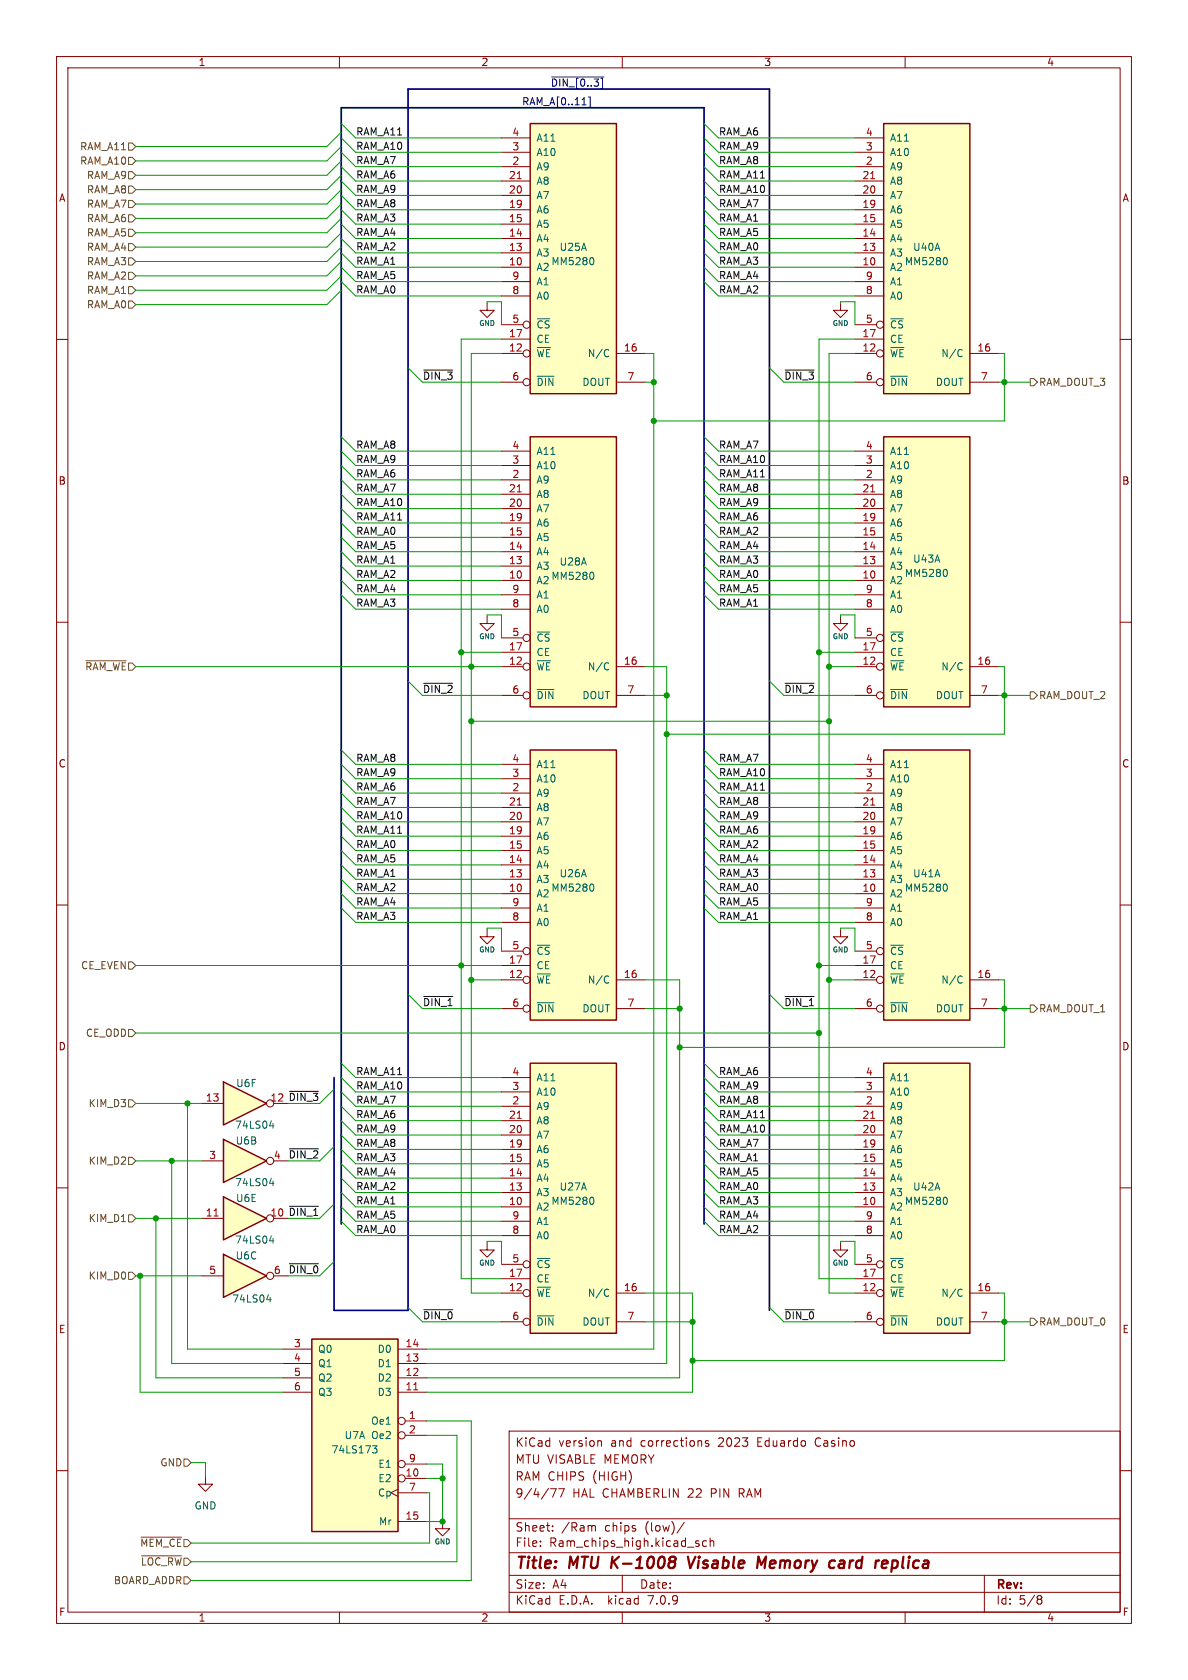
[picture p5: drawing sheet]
<svg xmlns="http://www.w3.org/2000/svg" width="210mm" height="297mm" viewBox="0 0 210 297" stroke-linecap="round" stroke-linejoin="round" font-family="sans-serif">
<g fill="none" stroke="#840000" stroke-width=".18">
<path d="M10 10h190v277h-190zM12 12h186v273h-186zM60 10v2M110 10v2M160 10v2M88.6 39.6h5.1M88.6 37.1h5.1M88.6 29.5h5.1M88.6 34.5h5.1M88.6 32h5.1M88.6 26.9h5.1M88.6 24.4h5.1"/>
<path d="M151.1 39.6h5.1M151.1 37.1h5.1M151.1 29.5h5.1M151.1 34.5h5.1M151.1 32h5.1M151.1 26.9h5.1M151.1 24.4h5.1M10 60h2M86.1 53.6v1.3h1.3l-1.3 1.2-1.3-1.2h1.3M88.6 47.2h5.1M88.6 44.7h5.1M88.6 42.2h5.1"/>
<path d="M88.6 59.9h5.1M88.6 57.4h3.9M88.6 52.3h5.1M88.6 49.8h5.1M148.6 53.6v1.3h1.3l-1.3 1.2-1.3-1.2h1.3M151.1 47.2h5.1M151.1 44.7h5.1M151.1 42.2h5.1M151.1 59.9h5.1M151.1 57.4h3.8M151.1 52.3h5.1M151.1 49.8h5.1"/>
<path d="M198 60h2M88.6 79.8h5.1M88.6 62.5h3.9M88.6 67.6h3.9M109 62.5h5M109 67.6h5M151.1 79.8h5.1M151.1 62.5h3.8M151.1 67.6h3.8M171.4 62.5h5.1M171.4 67.6h5.1M88.6 97.5h5.1"/>
<path d="M88.6 95h5.1M88.6 92.5h5.1M88.6 84.8h5.1M88.6 89.9h5.1M88.6 87.4h5.1M88.6 82.3h5.1M151.1 97.5h5.1M151.1 95h5.1M151.1 92.5h5.1M151.1 84.8h5.1M151.1 89.9h5.1M151.1 87.4h5.1"/>
<path d="M151.1 82.3h5.1M10 110h2M86.1 109v1.2h1.3l-1.3 1.3-1.3-1.3h1.3M88.6 102.6h5.1M88.6 117.9h3.9M88.6 100.1h5.1M88.6 115.3h5.1M88.6 112.8h3.9M88.6 107.7h5.1M88.6 105.2h5.1M109 117.9h5M151.1 102.6h5.1"/>
<path d="M151.1 117.9h3.8M151.1 100.1h5.1M151.1 115.3h5.1M151.1 112.8h3.8M151.1 107.7h5.1M151.1 105.2h5.1M171.4 117.9h5.1M198 110h2M88.6 122.9h3.9M88.6 137.7h5.1M88.6 135.1h5.1M109 122.9h5"/>
<path d="M151.1 122.9h3.8M151.1 137.7h5.1M151.1 135.1h5.1M171.4 122.9h5.1M10 160h2M88.6 158h5.1M88.6 155.4h5.1M88.6 152.9h5.1M88.6 150.4h5.1M88.6 147.8h5.1M88.6 140.2h5.1M88.6 145.3h5.1"/>
<path d="M88.6 142.7h5.1M151.1 158h5.1M151.1 155.4h5.1M151.1 152.9h5.1M151.1 150.4h5.1M151.1 147.8h5.1M151.1 140.2h5.1M151.1 145.3h5.1M151.1 142.7h5.1M198 160h2M86.1 164.3v1.3h1.3l-1.3 1.3-1.3-1.3h1.3M88.6 173.2h3.9"/>
<path d="M88.6 170.7h5.1M88.6 168.1h3.9M88.6 178.3h3.9M88.6 163.1h5.1M88.6 160.5h5.1M109 173.2h5M109 178.3h5M148.6 164.3v1.3h1.3l-1.3 1.3-1.3-1.3h1.3M151.1 173.2h3.8M151.1 170.7h5.1M151.1 168.1h3.8M151.1 178.3h3.8"/>
<path d="M151.1 163.1h5.1M151.1 160.5h5.1M171.4 173.2h5.1M171.4 178.3h5.1M88.6 195.6h5.1M88.6 198.1h5.1M88.6 193h5.1M88.6 190.5h5.1M151.1 195.6h5.1M151.1 198.1h5.1M151.1 193h5.1M151.1 190.5h5.1"/>
<path d="M10 210h2M86.1 219.7v1.3h1.3l-1.3 1.2-1.3-1.2h1.3M88.6 213.4h5.1M88.6 210.8h5.1M88.6 208.3h5.1M88.6 205.7h5.1M88.6 203.2h5.1M88.6 200.7h5.1M88.6 218.4h5.1M88.6 215.9h5.1M148.6 219.7v1.3h1.3l-1.3 1.2-1.3-1.2h1.3M151.1 213.4h5.1"/>
<path d="M151.1 210.8h5.1M151.1 208.3h5.1M151.1 205.7h5.1M151.1 203.2h5.1M151.1 200.7h5.1M151.1 218.4h5.1M151.1 215.9h5.1M198 210h2M50 238.5h5.1M70.4 238.5h5M88.6 228.6h3.9M88.6 226.1h5.1"/>
<path d="M88.6 223.5h3.9M88.6 233.7h3.9M109 228.6h5M109 233.7h5M151.1 228.6h3.8M151.1 226.1h5.1M151.1 223.5h3.8M151.1 233.7h3.8M171.4 228.6h5.1M171.4 233.7h5.1M10 260h2M50 246.1h5.1"/>
<path d="M50 243.6h5.1M50 241h5.1M70.4 246.1h5M70.4 243.6h5M70.4 241h5M71.6 251.2h3.8M71.6 253.7h3.8M71.6 258.8h3.8M90 253h108v32h-108zM105.9 254.7l.4 .1v.1v.8M125.2 254.8l-.3-.1-.2 .2 .1 .2 .4 .2v.3h-.5M198 260h2"/>
<path d="M36.3 261.1v1.3h-1.2l1.2 1.3 1.3-1.3h-1.3M70.4 263.3l-1.3 .6 1.3 .6M70.4 269h5M70.4 263.9h5M71.6 261.4h3.8M78.2 269v1.3h1.3l-1.3 1.2-1.2-1.2h1.2M90 278.5h108M90 274.5h108M90 268.5h108M95.5 273.2v.2M95.5 272.5v.1M97.3 263.2h1l-.6 1.5"/>
<path d="M97.7 270.5v.2M97.7 269.8v.1M98.8 263.2h1l-.7 1.5M104.8 269.7l.4 .1v.1v.8M110 278.5v3M121 269.1l-1.3 1.9M123 272.8l.4 .1 .2 .2-.1 .2-.4 .1M123 272.5h.5M124.9 272.5l-.4-.1-.3 .3v.4l.1 .2h.6M125.5 272.5l.3-.1 .3 .1 .1 .9M125.5 271.9v1.5M174 278.5v6.5"/>
<path d="M60 285v2M90 281.5h108M110 285v2M160 285v2M183.6 282.1h.3l.3 .3-.3 .3M183.6 282.7h.3M183.9 282.7l.2 .2 .1 .4-.3 .3h-.3"/>
<circle cx="93.1" cy="57.4" r=".63"/>
<circle cx="155.6" cy="57.4" r=".63"/>
<circle cx="93.1" cy="67.6" r=".63"/>
<circle cx="93.1" cy="62.5" r=".63"/>
<circle cx="155.6" cy="62.5" r=".63"/>
<circle cx="155.6" cy="67.6" r=".63"/>
<circle cx="93.1" cy="117.9" r=".63"/>
<circle cx="93.1" cy="112.8" r=".63"/>
<circle cx="155.6" cy="117.9" r=".63"/>
<circle cx="155.6" cy="112.8" r=".63"/>
<circle cx="93.1" cy="122.9" r=".63"/>
<circle cx="155.6" cy="122.9" r=".63"/>
<circle cx="93.1" cy="168.1" r=".63"/>
<circle cx="93.1" cy="173.2" r=".63"/>
<circle cx="93.1" cy="178.3" r=".63"/>
<circle cx="155.6" cy="168.1" r=".63"/>
<circle cx="155.6" cy="178.3" r=".63"/>
<circle cx="155.6" cy="173.2" r=".63"/>
<circle cx="93.1" cy="223.5" r=".63"/>
<circle cx="93.1" cy="228.6" r=".63"/>
<circle cx="93.1" cy="233.7" r=".63"/>
<circle cx="155.6" cy="233.7" r=".63"/>
<circle cx="155.6" cy="228.6" r=".63"/>
<circle cx="155.6" cy="223.5" r=".63"/>
<circle cx="71" cy="258.8" r=".63"/>
<circle cx="71" cy="253.7" r=".63"/>
<circle cx="71" cy="251.2" r=".63"/>
<circle cx="71" cy="261.4" r=".63"/>
</g>
<path d="M108.3 275.2l-.3 2M109.4 275.2l-1.3 1.1M119.1 275.2l.3 .2a.44 .44 0 0 1-.4 .7l.3 .2a.67 .67 0 0 1-.2 .8M121.6 275.2l.4 2 .9-2M134.1 275.2l.5 1.4 .8-1.4-.2 2M148.5 276l.2-.1 .5 .1M149.3 276.3l-.7 .1a.4 .4 0 0 0-.3 .4 .4 .4 0 0 0 .2 .4l.7-.1M157.7 277.1l.5 .1M157.8 275.9l-.2 2M158 275.9l-.2 .1" fill="none" stroke="#840000" stroke-width=".4"/>
<g fill="#ffffc2" stroke="#ffffc2" stroke-width=".18">
<path d="M93.7 77.2h15.3v47.8h-15.3z"/>
<path d="M55.1 236.7h15.3v34.1h-15.3z"/>
<path d="M93.7 21.8h15.3v47.8h-15.3z"/>
<path d="M156.2 132.6h15.2v47.7h-15.2z"/>
<path d="M156.2 77.2h15.2v47.8h-15.2z"/>
<path d="M156.2 188h15.2v47.7h-15.2z"/>
<path d="M93.7 132.6h15.3v47.7h-15.3z"/>
<path d="M156.2 21.8h15.2v47.8h-15.2z"/>
<path d="M93.7 188h15.3v47.7h-15.3z"/>
</g>
<path d="M93.7 21.8h15.3v47.8h-15.3zM156.2 21.8h15.2v47.8h-15.2zM93.7 77.2h15.3v47.8h-15.3zM156.2 77.2h15.2v47.8h-15.2zM93.7 132.6h15.3v47.7h-15.3zM156.2 132.6h15.2v47.7h-15.2zM93.7 188h15.3v47.7h-15.3zM156.2 188h15.2v47.7h-15.2zM55.1 236.7h15.3v34.1h-15.3z" fill="none" stroke="#840000" stroke-width=".25"/>
<g fill="none" stroke="#006464" stroke-width=".18">
<path d="M104.8 45.6l.2 .4-.2 .7M167.3 45.6l.2 .4-.2 .7M95 66.5h2.9M107.4 61.8l.2 .1M107.6 62.9l-.2 .2M157.5 66.5h2.9M169.8 61.8l.3 .1M170.1 62.9l-.3 .2M104.8 101.2l.2 .4-.2 .8M107.4 117.2l.2 .1M107.6 118.3l-.2 .1M167.3 100.7l.2 .4-.2 .8"/>
<path d="M169.8 117.2l.3 .1M170.1 118.3l-.3 .1M95 121.9h2.9M157.5 121.9h2.9M104.8 156.3l.2 .5-.2 .7M167.3 156.3l.2 .5-.2 .7M95 177.3h2.9M107.4 172.5l.2 .2M107.6 173.7l-.2 .1M157.5 177.3h2.9M169.8 172.5l.3 .2M170.1 173.7l-.3 .1"/>
<path d="M104.8 211.7l.2 .4-.2 .8M167.3 211.7l.2 .4-.2 .8M95 232.6h2.9M107.4 227.9l.2 .1M107.6 229.1l-.2 .1M157.5 232.6h2.9M169.8 227.9l.3 .1M170.1 229.1l-.3 .1M65.9 255.6h.7l-.4 .5 .4 .1v.4l-.2 .3h-.4"/>
</g>
<path d="M91.4 31.6h.8M153.9 31.6h.7M91.4 87h.8M153.9 87h.7M91.4 142.3h.8M153.9 142.3h.7M91.4 197.7h.8M153.9 197.7h.7M73.1 245.7h.8" fill="none" stroke="#a90000" stroke-width=".18"/>
<path d="M39.5 221.7l7.6 3.9-7.6 3.8z" fill="#ffffc2"/>
<path d="M39.5 221.7l7.6 3.9-7.6 3.8z" fill="none" stroke="#840000" stroke-width=".25"/>
<g fill="none" stroke="#840000" stroke-width=".18">
<path d="M35.7 225.6h3.8M48.4 225.6h2.5"/>
<circle cx="47.8" cy="225.6" r=".63"/>
</g>
<path d="M47.1 229.8h.8M47.8 229.3v.9" fill="none" stroke="#006464" stroke-width=".18"/>
<path d="M39.5 201.4l7.6 3.8-7.6 3.8z" fill="#ffffc2"/>
<path d="M39.5 201.4l7.6 3.8-7.6 3.8z" fill="none" stroke="#840000" stroke-width=".25"/>
<g fill="none" stroke="#840000" stroke-width=".18">
<path d="M35.7 205.2h3.8M48.4 205.2h2.5"/>
<circle cx="47.8" cy="205.2" r=".63"/>
</g>
<path d="M47.7 209.2h.7M48.3 208.8v.8" fill="none" stroke="#006464" stroke-width=".18"/>
<path d="M39.5 191.3l7.6 3.8-7.6 3.8z" fill="#ffffc2"/>
<path d="M39.5 191.3l7.6 3.8-7.6 3.8z" fill="none" stroke="#840000" stroke-width=".25"/>
<g fill="none" stroke="#840000" stroke-width=".18">
<path d="M35.7 195.1h3.8M48.4 195.1h2.5"/>
<circle cx="47.8" cy="195.1" r=".63"/>
</g>
<path d="M47.7 199h.7M48.3 198.6v.9" fill="none" stroke="#006464" stroke-width=".18"/>
<path d="M39.5 211.6l7.6 3.8-7.6 3.8z" fill="#ffffc2"/>
<path d="M39.5 211.6l7.6 3.8-7.6 3.8z" fill="none" stroke="#840000" stroke-width=".25"/>
<g fill="none" stroke="#840000" stroke-width=".18">
<path d="M148.6 109v1.2h1.3l-1.3 1.3-1.3-1.3h1.3M35.7 215.4h3.8M48.4 215.4h2.5"/>
<circle cx="47.8" cy="215.4" r=".63"/>
</g>
<path d="M37.8 215h.8" fill="none" stroke="#a90000" stroke-width=".18"/>
<path d="M47.7 219.4h.7M48.3 218.9v.9" fill="none" stroke="#006464" stroke-width=".18"/>
<g fill="none" stroke="#725600" stroke-width=".18">
<path d="M22.7 27.8h.7l.6 .6-.6 .7h-.7zM22.7 32.9h.7l.6 .6-.6 .7h-.7zM22.7 30.4h.7l.6 .6-.6 .6h-.7zM22.7 25.3h.7l.6 .6-.6 .6h-.7zM22.7 35.4h.7l.6 .7-.6 .6h-.7zM22.7 38h.7l.6 .6-.6 .6h-.7zM22.7 40.5h.7l.6 .6-.6 .7h-.7zM22.7 45.6h.7l.6 .6-.6 .7h-.7zM22.7 43.1h.7l.6 .6-.6 .6h-.7zM22.7 53.2h.7l.6 .6-.6 .7h-.7zM22.7 50.7h.7l.6 .6-.6 .6h-.7zM22.7 48.1h.7l.6 .7-.6 .6h-.7z"/>
<path d="M182.1 66.9h.7l.6 .7-.6 .6h-.7zM15.2 116.8h7.1M182.1 122.3h.7l.6 .6-.6 .7h-.7zM22.7 170.1h.7l.6 .6-.6 .6h-.7zM182.1 177.7h.7l.6 .6-.6 .6h-.7zM22.7 182h.7l.6 .6-.6 .7h-.7zM22.7 194.4h.7l.6 .7-.6 .6h-.7zM22.7 214.8h.7l.6 .6-.6 .6h-.7zM22.7 204.6h.7l.6 .6-.6 .7h-.7zM22.7 224.9h.7l.6 .7-.6 .6h-.7zM182.1 233h.7l.6 .7-.6 .6h-.7zM32.5 257.9h.6l.7 .7-.7 .6h-.6z"/>
<path d="M24.9 271.8h7.2M25 275.1h7.1M32.5 278.8h.6l.7 .6-.7 .6h-.6z"/>
</g>
<path d="M74.9 65.4h5.1M138.8 65.4h5.1M74.9 120.8h5.1M138.8 120.8h5.1M74.9 176.2h5.1M138.8 176.2h5.1M51.2 192.9h5.1M51.2 203.1h5.1M51.2 213.3h5.1M51.2 223.4h5.1M74.9 231.5h5.1M138.8 231.5h5.1" fill="none" stroke="#0f0f0f" stroke-width=".18"/>
<path d="M97.5 13.6h9.3M104 17.1h.3v1.9h-.3" fill="none" stroke="#000084" stroke-width=".18"/>
<path d="M59.1 190.5v41.1h13v-215.9h63.9v215.9M60.3 216.4v-197.3h64.2v197.3" fill="none" stroke="#000084" stroke-width=".3"/>
<g fill="none" stroke="#009600" stroke-width=".18">
<path d="M60.3 37.1l2.6 2.5h25.7M60.3 32l2.6 2.5h25.7M60.3 34.5l2.6 2.6h25.7M60.3 24.4l2.6 2.5h25.7M60.3 39.6l2.6 2.6h25.7M60.3 26.9l2.6 2.6h25.7M60.3 31l-2.5 2.5h-33.8M60.3 33.5l-2.5 2.6h-33.8M60.3 28.4l-2.5 2.6h-33.8M60.3 25.9l-2.5 2.5h-33.8M60.3 23.4l-2.5 2.5h-33.8M60.3 36.1l-2.5 2.5h-33.8"/>
<path d="M60.3 38.6l-2.5 2.5h-33.8M60.3 21.8l2.6 2.6h25.7M60.3 29.5l2.6 2.5h25.7M124.5 37.1l2.5 2.5h24.1M124.5 32l2.5 2.5h24.1M124.5 34.5l2.5 2.6h24.1M124.5 24.4l2.5 2.5h24.1M124.5 39.6l2.5 2.6h24.1M124.5 26.9l2.5 2.6h24.1M124.5 21.8l2.5 2.6h24.1M124.5 29.5l2.5 2.5h24.1M60.3 41.1l-2.5 2.6h-33.8"/>
<path d="M60.3 46.2l-2.5 2.6h-33.8M60.3 48.8l-2.5 2.5h-33.8M60.3 49.8l2.6 2.5h25.7M60.3 42.2l2.6 2.5h25.7M60.3 47.2l2.6 2.6h25.7M60.3 51.3l-2.5 2.5h-33.8M60.3 43.7l-2.5 2.5h-33.8M60.3 44.7l2.6 2.5h25.7M86.1 53.6v-.3h2.5v4.1M88.6 59.9h-7.1v166.2h7.1M124.5 49.8l2.5 2.5h24.1M124.5 42.2l2.5 2.5h24.1"/>
<path d="M124.5 47.2l2.5 2.6h24.1M124.5 44.7l2.5 2.5h24.1M148.6 53.6v-.3h2.5v4.1M151.1 59.9h-6.3v166.2h6.3M60.3 77.2l2.6 2.6h25.7M60.3 79.8l2.6 2.5h25.7M72.1 65l2.6 2.6h13.9M88.6 62.5h-5.3v166.1h5.3M114 62.5h1.6v176h-40.2M114 67.6h1.6M124.5 77.2l2.5 2.6h24.1M124.5 79.8l2.5 2.5h24.1"/>
<path d="M136 65l2.6 2.6h12.5M151.1 62.5h-4.5v166.1h4.5M176.5 62.5h1v11.9h-61.9M176.5 67.6h5.6M60.3 82.3l2.6 2.5h25.7M60.3 84.8l2.6 2.6h25.7M60.3 87.4l2.6 2.5h25.7M60.3 92.5l2.6 2.5h25.7M60.3 95l2.6 2.5h25.7M60.3 97.5l2.6 2.6h25.7M60.3 89.9l2.6 2.6h25.7M124.5 82.3l2.5 2.5h24.1"/>
<path d="M124.5 84.8l2.5 2.6h24.1M124.5 87.4l2.5 2.5h24.1M124.5 92.5l2.5 2.5h24.1M124.5 95l2.5 2.5h24.1M124.5 97.5l2.5 2.6h24.1M124.5 89.9l2.5 2.6h24.1M24 117.9h64.6M60.3 105.2l2.6 2.5h25.7M60.3 100.1l2.6 2.5h25.7M60.3 102.6l2.6 2.6h25.7M81.5 115.3h7.1M86.1 109v-.3h2.5v4.1"/>
<path d="M114 117.9h3.9v123.1h-42.5M124.5 105.2l2.5 2.5h24.1M124.5 100.1l2.5 2.5h24.1M124.5 102.6l2.5 2.6h24.1M144.8 115.3h6.3M146.6 117.9h4.5M148.6 109v-.3h2.5v4.1M176.5 117.9h1v11.9h-59.6M60.3 132.6l2.6 2.5h25.7M60.3 137.7l2.6 2.5h25.7M60.3 135.1l2.6 2.6h25.7M72.1 120.4l2.6 2.5h13.9"/>
<path d="M83.3 127.5h63.3M114 122.9h3.9M124.5 132.6l2.5 2.5h24.1M124.5 137.7l2.5 2.5h24.1M124.5 135.1l2.5 2.6h24.1M136 120.4l2.6 2.5h12.5M176.5 122.9h5.6M60.3 140.2l2.6 2.5h25.7M60.3 142.7l2.6 2.6h25.7M60.3 145.3l2.6 2.5h25.7M60.3 152.9l2.6 2.5h25.7M60.3 158l2.6 2.5h25.7"/>
<path d="M60.3 155.4l2.6 2.6h25.7M60.3 150.4l2.6 2.5h25.7M60.3 147.8l2.6 2.6h25.7M124.5 140.2l2.5 2.5h24.1M124.5 142.7l2.5 2.6h24.1M124.5 145.3l2.5 2.5h24.1M124.5 152.9l2.5 2.5h24.1M124.5 158l2.5 2.5h24.1M124.5 155.4l2.5 2.6h24.1M124.5 150.4l2.5 2.5h24.1M124.5 147.8l2.5 2.6h24.1M24 170.7h64.6"/>
<path d="M60.3 160.5l2.6 2.6h25.7M72.1 175.8l2.6 2.5h13.9M83.3 173.2h5.3M86.1 164.3v-.2h2.5v4M114 178.3h6.1M114 173.2h6.1v70.4h-44.7M124.5 160.5l2.5 2.6h24.1M136 175.8l2.6 2.5h12.5M144.8 170.7h6.3M146.6 173.2h4.5M148.6 164.3v-.2h2.5v4M176.5 178.3h5.6"/>
<path d="M176.5 173.2h1v12h-57.4M24 195.1h11.7M24 182.6h120.8M33.1 195.1v43.4h16.9M59.1 192.5l-2.6 2.6h-5.6M60.3 190.5l2.6 2.5h25.7M60.3 188l2.6 2.5h25.7M60.3 198.1l2.6 2.6h25.7M60.3 193l2.6 2.6h25.7M60.3 195.6l2.6 2.5h25.7M124.5 190.5l2.5 2.5h24.1M124.5 188l2.5 2.5h24.1"/>
<path d="M124.5 198.1l2.5 2.6h24.1M124.5 193l2.5 2.6h24.1M124.5 195.6l2.5 2.5h24.1M24 205.2h11.7M24 215.4h11.7M27.6 215.4v28.2h22.4M30.4 205.2v35.8h19.6M59.1 202.7l-2.6 2.5h-5.6M59.1 212.9l-2.6 2.5h-5.6M60.3 213.4l2.6 2.5h25.7M60.3 208.3l2.6 2.5h25.7M60.3 215.9l2.6 2.5h25.7"/>
<path d="M60.3 205.7l2.6 2.6h25.7M60.3 210.8l2.6 2.6h25.7M60.3 200.7l2.6 2.5h25.7M60.3 203.2l2.6 2.5h25.7M86.1 219.7v-.2h2.5v4M124.5 213.4l2.5 2.5h24.1M124.5 208.3l2.5 2.5h24.1M124.5 215.9l2.5 2.5h24.1M124.5 205.7l2.5 2.6h24.1M124.5 210.8l2.5 2.6h24.1M124.5 200.7l2.5 2.5h24.1M124.5 203.2l2.5 2.5h24.1"/>
<path d="M148.6 219.7v-.2h2.5v4M24 225.6h11.7M24.8 225.6v20.5h25.2M59.1 223l-2.6 2.6h-5.6M72.1 231.1l2.6 2.6h13.9M114 228.6h8.4v17.5h-47M114 233.7h8.4M136 231.1l2.6 2.6h12.5M176.5 233.7h5.6M176.5 228.6h1v11.9h-55.1M33.8 258.6h2.5v2.5M75.4 253.7h5.4v22.4h-47"/>
<path d="M75.4 258.8h2.8v10.2h-2.8M75.4 251.2h7.9v28.2h-49.5M75.4 263.9h.5v8.9h-42.1M75.4 261.4h2.8"/>
</g>
<g fill="#009600" stroke="#009600" stroke-width=".18">
<circle cx="81.5" cy="170.7" r=".46"/>
<circle cx="83.3" cy="173.2" r=".46"/>
<circle cx="78.2" cy="261.4" r=".46"/>
<circle cx="78.2" cy="269" r=".46"/>
<circle cx="122.4" cy="240.5" r=".46"/>
<circle cx="122.4" cy="233.7" r=".46"/>
<circle cx="24.8" cy="225.6" r=".46"/>
<circle cx="30.4" cy="205.2" r=".46"/>
<circle cx="33.1" cy="195.1" r=".46"/>
<circle cx="27.6" cy="215.4" r=".46"/>
<circle cx="177.5" cy="122.9" r=".46"/>
<circle cx="177.5" cy="67.6" r=".46"/>
<circle cx="81.5" cy="115.3" r=".46"/>
<circle cx="146.6" cy="127.5" r=".46"/>
<circle cx="146.6" cy="117.9" r=".46"/>
<circle cx="117.9" cy="122.9" r=".46"/>
<circle cx="144.8" cy="115.3" r=".46"/>
<circle cx="117.9" cy="129.8" r=".46"/>
<circle cx="115.6" cy="67.6" r=".46"/>
<circle cx="115.6" cy="74.4" r=".46"/>
<circle cx="83.3" cy="127.5" r=".46"/>
<circle cx="83.3" cy="117.9" r=".46"/>
<circle cx="177.5" cy="233.7" r=".46"/>
<circle cx="144.8" cy="170.7" r=".46"/>
<circle cx="144.8" cy="182.6" r=".46"/>
<circle cx="146.6" cy="173.2" r=".46"/>
<circle cx="120.1" cy="185.2" r=".46"/>
<circle cx="120.1" cy="178.3" r=".46"/>
<circle cx="177.5" cy="178.3" r=".46"/>
</g>
<g font-size="2.8" fill="#840000">
<text x="91" y="277.9">Title:</text>
<text x="100.7" y="277.9">MTU</text>
<text x="108.9" y="277.9">K-1008</text>
<text x="123.3" y="277.9">Visable</text>
<text x="136.3" y="277.9">Memory</text>
<text x="149.9" y="277.9">card</text>
<text x="158.8" y="277.9">replica</text>
</g>
<g font-size="2.1" fill="#840000">
<text x="91" y="256">KiCad</text>
<text x="98.7" y="256">version</text>
<text x="108" y="256">and</text>
<text x="113.4" y="256">corrections</text>
<text x="127.3" y="256">2023</text>
<text x="134.3" y="256">Eduardo</text>
<text x="144.7" y="256">Casino</text>
<text x="91" y="262">RAM CHIPS</text>
<text x="91" y="259">MTU VISABLE MEMORY</text>
<text x="104.8" y="262">(HIGH)</text>
<text x="91" y="265">9/4/77</text>
<text x="101.2" y="265">HAL CHAMBERLIN</text>
<text x="121.8" y="265">22</text>
<text x="125.9" y="265">PIN</text>
<text x="131" y="265">RAM</text>
<text x="91" y="273.7">File:</text>
<text x="91" y="271">Sheet:</text>
<text x="97.1" y="273.7">Ram_chips_high.kicad_sch</text>
<text x="99.2" y="271">/Ram</text>
<text x="107" y="271">chips</text>
<text x="114.2" y="271">(low)/</text>
<text x="91" y="281.1">Size:</text>
<text x="97.7" y="281.1">A4</text>
<text x="113" y="281.1">Date:</text>
<text x="176" y="281.3">Rev:</text>
<text x="91" y="283.9">KiCad</text>
<text x="98.7" y="283.9">E.D.A.</text>
<text x="107.6" y="283.9">kicad</text>
<text x="114.9" y="283.9">7.0.9</text>
<text x="176" y="283.9">Id:</text>
<text x="180.1" y="283.9">5/8</text>
</g>
<g font-size="1.8" fill="#840000">
<text x="35" y="11.9">1</text>
<text x="85" y="11.9">2</text>
<text x="135" y="11.9">3</text>
<text x="185" y="11.9">4</text>
<text x="10.3" y="35.9">A</text>
<text x="198.4" y="35.9">A</text>
<text x="10.3" y="85.9">B</text>
<text x="198.3" y="85.9">B</text>
<text x="10.3" y="135.9">C</text>
<text x="198.3" y="135.9">C</text>
<text x="10.3" y="185.9">D</text>
<text x="198.3" y="185.9">D</text>
<text x="10.3" y="235.9">E</text>
<text x="198.3" y="235.9">E</text>
<text x="10.3" y="285.9">F</text>
<text x="35" y="286.9">1</text>
<text x="85" y="286.9">2</text>
<text x="135" y="286.9">3</text>
<text x="185" y="286.9">4</text>
<text x="198.4" y="285.9">F</text>
</g>
<g font-size="1.8" fill="#000084">
<text x="97.3" y="15.4">~{DIN_[0..3]}</text>
<text x="92.2" y="18.7">RAM_A[0..11]</text>
</g>
<g font-size="1.8" fill="#725600">
<text x="14.1" y="29.3">RAM_A10</text>
<text x="14.1" y="26.8">RAM_A11</text>
<text x="15.3" y="34.4">RAM_A8</text>
<text x="15.3" y="31.9">RAM_A9</text>
<text x="15.3" y="36.9">RAM_A7</text>
<text x="15.3" y="39.5">RAM_A6</text>
<text x="15.3" y="42">RAM_A5</text>
<text x="15.3" y="47.1">RAM_A3</text>
<text x="15.3" y="44.6">RAM_A4</text>
<text x="15.3" y="52.2">RAM_A1</text>
<text x="15.3" y="49.6">RAM_A2</text>
<text x="15.3" y="54.7">RAM_A0</text>
<text x="183.6" y="68.4">RAM_DOUT_3</text>
<text x="15" y="118.7">~{RAM_WE}</text>
<text x="183.6" y="123.8">RAM_DOUT_2</text>
<text x="14.2" y="171.6">CE_EVEN</text>
<text x="183.6" y="179.2">RAM_DOUT_1</text>
<text x="15.1" y="183.5">CE_ODD</text>
<text x="15.6" y="195.9">KIM_D3</text>
<text x="15.6" y="206.1">KIM_D2</text>
<text x="15.6" y="216.3">KIM_D1</text>
<text x="15.6" y="226.4">KIM_D0</text>
<text x="183.6" y="234.5">RAM_DOUT_0</text>
<text x="28.2" y="259.4">GND</text>
<text x="24.7" y="273.7">~{MEM_CE}</text>
<text x="20" y="280.3">BOARD_ADDR</text>
<text x="24.8" y="277">~{LOC_RW}</text>
</g>
<g font-size="1.8" fill="#0f0f0f">
<text x="62.9" y="24">RAM_A11</text>
<text x="62.9" y="26.6">RAM_A10</text>
<text x="62.9" y="29.1">RAM_A7</text>
<text x="127" y="29.1">RAM_A8</text>
<text x="127" y="24">RAM_A6</text>
<text x="127" y="26.6">RAM_A9</text>
<text x="62.9" y="31.7">RAM_A6</text>
<text x="62.9" y="34.2">RAM_A9</text>
<text x="127" y="31.7">RAM_A11</text>
<text x="127" y="34.2">RAM_A10</text>
<text x="62.9" y="36.7">RAM_A8</text>
<text x="62.9" y="41.8">RAM_A4</text>
<text x="62.9" y="39.3">RAM_A3</text>
<text x="127" y="36.7">RAM_A7</text>
<text x="127" y="39.3">RAM_A1</text>
<text x="127" y="41.8">RAM_A5</text>
<text x="62.9" y="46.9">RAM_A1</text>
<text x="62.9" y="44.4">RAM_A2</text>
<text x="127" y="44.4">RAM_A0</text>
<text x="127" y="46.9">RAM_A3</text>
<text x="62.9" y="52">RAM_A0</text>
<text x="62.9" y="49.4">RAM_A5</text>
<text x="127" y="49.4">RAM_A4</text>
<text x="127" y="52">RAM_A2</text>
<text x="74.7" y="67.2">~{DIN_3}</text>
<text x="138.6" y="67.2">~{DIN_3}</text>
<text x="62.9" y="81.9">RAM_A9</text>
<text x="62.9" y="79.4">RAM_A8</text>
<text x="127" y="81.9">RAM_A10</text>
<text x="127" y="79.4">RAM_A7</text>
<text x="62.9" y="84.5">RAM_A6</text>
<text x="62.9" y="89.6">RAM_A10</text>
<text x="62.9" y="87">RAM_A7</text>
<text x="127" y="89.6">RAM_A9</text>
<text x="127" y="87">RAM_A8</text>
<text x="127" y="84.5">RAM_A11</text>
<text x="62.9" y="94.6">RAM_A0</text>
<text x="62.9" y="92.1">RAM_A11</text>
<text x="127" y="92.1">RAM_A6</text>
<text x="127" y="94.6">RAM_A2</text>
<text x="62.9" y="99.7">RAM_A1</text>
<text x="62.9" y="97.2">RAM_A5</text>
<text x="127" y="99.7">RAM_A3</text>
<text x="127" y="97.2">RAM_A4</text>
<text x="62.9" y="104.8">RAM_A4</text>
<text x="62.9" y="102.3">RAM_A2</text>
<text x="62.9" y="107.3">RAM_A3</text>
<text x="127" y="102.3">RAM_A0</text>
<text x="127" y="107.3">RAM_A1</text>
<text x="127" y="104.8">RAM_A5</text>
<text x="74.7" y="122.6">~{DIN_2}</text>
<text x="138.6" y="122.6">~{DIN_2}</text>
<text x="62.9" y="137.3">RAM_A9</text>
<text x="62.9" y="134.8">RAM_A8</text>
<text x="127" y="137.3">RAM_A10</text>
<text x="127" y="134.8">RAM_A7</text>
<text x="62.9" y="142.4">RAM_A7</text>
<text x="62.9" y="139.9">RAM_A6</text>
<text x="127" y="142.4">RAM_A8</text>
<text x="127" y="139.9">RAM_A11</text>
<text x="62.9" y="144.9">RAM_A10</text>
<text x="62.9" y="147.5">RAM_A11</text>
<text x="127" y="144.9">RAM_A9</text>
<text x="127" y="147.5">RAM_A6</text>
<text x="62.9" y="155.1">RAM_A1</text>
<text x="62.9" y="152.6">RAM_A5</text>
<text x="62.9" y="150">RAM_A0</text>
<text x="127" y="155.1">RAM_A3</text>
<text x="127" y="150">RAM_A2</text>
<text x="127" y="152.6">RAM_A4</text>
<text x="62.9" y="157.6">RAM_A2</text>
<text x="62.9" y="160.2">RAM_A4</text>
<text x="127" y="160.2">RAM_A5</text>
<text x="127" y="157.6">RAM_A0</text>
<text x="62.9" y="162.7">RAM_A3</text>
<text x="127" y="162.7">RAM_A1</text>
<text x="74.7" y="178">~{DIN_1}</text>
<text x="138.6" y="178">~{DIN_1}</text>
<text x="62.9" y="190.2">RAM_A11</text>
<text x="127" y="190.2">RAM_A6</text>
<text x="50.9" y="194.7">~{DIN_3}</text>
<text x="62.9" y="195.2">RAM_A7</text>
<text x="62.9" y="197.8">RAM_A6</text>
<text x="62.9" y="192.7">RAM_A10</text>
<text x="127" y="197.8">RAM_A11</text>
<text x="127" y="195.2">RAM_A8</text>
<text x="127" y="192.7">RAM_A9</text>
<text x="62.9" y="202.9">RAM_A8</text>
<text x="62.9" y="200.3">RAM_A9</text>
<text x="127" y="202.9">RAM_A7</text>
<text x="127" y="200.3">RAM_A10</text>
<text x="50.9" y="204.9">~{DIN_2}</text>
<text x="62.9" y="205.4">RAM_A3</text>
<text x="62.9" y="207.9">RAM_A4</text>
<text x="127" y="207.9">RAM_A5</text>
<text x="127" y="205.4">RAM_A1</text>
<text x="50.9" y="215">~{DIN_1}</text>
<text x="62.9" y="213">RAM_A1</text>
<text x="62.9" y="215.6">RAM_A5</text>
<text x="62.9" y="210.5">RAM_A2</text>
<text x="127" y="215.6">RAM_A4</text>
<text x="127" y="213">RAM_A3</text>
<text x="127" y="210.5">RAM_A0</text>
<text x="62.9" y="218.1">RAM_A0</text>
<text x="127" y="218.1">RAM_A2</text>
<text x="50.9" y="225.2">~{DIN_0}</text>
<text x="74.7" y="233.3">~{DIN_0}</text>
<text x="138.6" y="233.3">~{DIN_0}</text>
</g>
<g font-size="1.8" fill="#a90000">
<text x="90.5" y="29.2">2</text>
<text x="90.5" y="26.7">3</text>
<text x="90.5" y="24.1">4</text>
<text x="153" y="29.2">2</text>
<text x="153" y="26.7">3</text>
<text x="153" y="24.1">4</text>
<text x="89.9" y="34.3">20</text>
<text x="89.9" y="31.8">21</text>
<text x="152.4" y="34.3">20</text>
<text x="152.4" y="31.8">21</text>
<text x="89.9" y="41.9">14</text>
<text x="89.9" y="39.4">15</text>
<text x="89.9" y="36.8">19</text>
<text x="152.4" y="41.9">14</text>
<text x="152.4" y="39.4">15</text>
<text x="152.4" y="36.8">19</text>
<text x="89.9" y="47">10</text>
<text x="89.9" y="44.4">13</text>
<text x="152.4" y="47">10</text>
<text x="152.4" y="44.4">13</text>
<text x="90.5" y="52.1">8</text>
<text x="90.5" y="49.5">9</text>
<text x="153" y="52.1">8</text>
<text x="153" y="49.5">9</text>
<text x="89.9" y="59.7">17</text>
<text x="90.5" y="57.2">5</text>
<text x="152.4" y="59.7">17</text>
<text x="153" y="57.2">5</text>
<text x="89.9" y="62.2">12</text>
<text x="110.2" y="62.2">16</text>
<text x="152.4" y="62.2">12</text>
<text x="172.7" y="62.2">16</text>
<text x="90.5" y="67.3">6</text>
<text x="110.8" y="67.3">7</text>
<text x="153" y="67.3">6</text>
<text x="173.3" y="67.3">7</text>
<text x="90.5" y="82">3</text>
<text x="90.5" y="79.5">4</text>
<text x="153" y="82">3</text>
<text x="153" y="79.5">4</text>
<text x="89.9" y="89.7">20</text>
<text x="89.9" y="87.1">21</text>
<text x="90.5" y="84.6">2</text>
<text x="152.4" y="89.7">20</text>
<text x="152.4" y="87.1">21</text>
<text x="153" y="84.6">2</text>
<text x="89.9" y="94.7">15</text>
<text x="89.9" y="92.2">19</text>
<text x="152.4" y="94.7">15</text>
<text x="152.4" y="92.2">19</text>
<text x="89.9" y="99.8">13</text>
<text x="89.9" y="97.3">14</text>
<text x="152.4" y="99.8">13</text>
<text x="152.4" y="97.3">14</text>
<text x="89.9" y="102.4">10</text>
<text x="90.5" y="107.4">8</text>
<text x="90.5" y="104.9">9</text>
<text x="152.4" y="102.4">10</text>
<text x="153" y="107.4">8</text>
<text x="153" y="104.9">9</text>
<text x="90.5" y="112.5">5</text>
<text x="153" y="112.5">5</text>
<text x="89.9" y="117.6">12</text>
<text x="89.9" y="115.1">17</text>
<text x="110.2" y="117.6">16</text>
<text x="152.4" y="117.6">12</text>
<text x="152.4" y="115.1">17</text>
<text x="172.7" y="117.6">16</text>
<text x="90.5" y="122.7">6</text>
<text x="110.8" y="122.7">7</text>
<text x="153" y="122.7">6</text>
<text x="173.3" y="122.7">7</text>
<text x="90.5" y="137.4">3</text>
<text x="90.5" y="134.9">4</text>
<text x="153" y="137.4">3</text>
<text x="153" y="134.9">4</text>
<text x="89.9" y="142.5">21</text>
<text x="90.5" y="140">2</text>
<text x="152.4" y="142.5">21</text>
<text x="153" y="140">2</text>
<text x="89.9" y="147.6">19</text>
<text x="89.9" y="145">20</text>
<text x="152.4" y="147.6">19</text>
<text x="152.4" y="145">20</text>
<text x="89.9" y="155.2">13</text>
<text x="89.9" y="152.7">14</text>
<text x="89.9" y="150.1">15</text>
<text x="152.4" y="155.2">13</text>
<text x="152.4" y="152.7">14</text>
<text x="152.4" y="150.1">15</text>
<text x="89.9" y="157.7">10</text>
<text x="90.5" y="160.3">9</text>
<text x="152.4" y="157.7">10</text>
<text x="153" y="160.3">9</text>
<text x="90.5" y="167.9">5</text>
<text x="90.5" y="162.8">8</text>
<text x="153" y="167.9">5</text>
<text x="153" y="162.8">8</text>
<text x="89.9" y="173">12</text>
<text x="89.9" y="170.4">17</text>
<text x="110.2" y="173">16</text>
<text x="152.4" y="173">12</text>
<text x="152.4" y="170.4">17</text>
<text x="172.7" y="173">16</text>
<text x="90.5" y="178.1">6</text>
<text x="110.8" y="178.1">7</text>
<text x="153" y="178.1">6</text>
<text x="173.3" y="178.1">7</text>
<text x="90.5" y="190.2">4</text>
<text x="153" y="190.2">4</text>
<text x="36.3" y="194.8">13</text>
<text x="47.7" y="194.8">12</text>
<text x="89.9" y="197.9">21</text>
<text x="90.5" y="195.3">2</text>
<text x="90.5" y="192.8">3</text>
<text x="152.4" y="197.9">21</text>
<text x="153" y="195.3">2</text>
<text x="153" y="192.8">3</text>
<text x="89.9" y="202.9">19</text>
<text x="89.9" y="200.4">20</text>
<text x="152.4" y="202.9">19</text>
<text x="152.4" y="200.4">20</text>
<text x="36.9" y="205">3</text>
<text x="48.3" y="205">4</text>
<text x="89.9" y="208">14</text>
<text x="89.9" y="205.5">15</text>
<text x="152.4" y="208">14</text>
<text x="152.4" y="205.5">15</text>
<text x="36.3" y="215.1">11</text>
<text x="47.7" y="215.1">10</text>
<text x="89.9" y="213.1">10</text>
<text x="89.9" y="210.6">13</text>
<text x="90.5" y="215.6">9</text>
<text x="152.4" y="213.1">10</text>
<text x="152.4" y="210.6">13</text>
<text x="153" y="215.6">9</text>
<text x="90.5" y="218.2">8</text>
<text x="153" y="218.2">8</text>
<text x="36.9" y="225.3">5</text>
<text x="48.3" y="225.3">6</text>
<text x="89.9" y="225.8">17</text>
<text x="90.5" y="223.3">5</text>
<text x="152.4" y="225.8">17</text>
<text x="153" y="223.3">5</text>
<text x="89.9" y="228.3">12</text>
<text x="90.5" y="233.4">6</text>
<text x="110.2" y="228.3">16</text>
<text x="110.8" y="233.4">7</text>
<text x="152.4" y="228.3">12</text>
<text x="153" y="233.4">6</text>
<text x="172.7" y="228.3">16</text>
<text x="173.3" y="233.4">7</text>
<text x="51.9" y="238.3">3</text>
<text x="71.6" y="238.3">14</text>
<text x="51.9" y="240.8">4</text>
<text x="51.9" y="243.3">5</text>
<text x="51.9" y="245.9">6</text>
<text x="71.6" y="245.9">11</text>
<text x="71.6" y="243.3">12</text>
<text x="71.6" y="240.8">13</text>
<text x="72.2" y="251">1</text>
<text x="72.2" y="253.5">2</text>
<text x="71.6" y="261.1">10</text>
<text x="72.2" y="263.7">7</text>
<text x="72.2" y="258.6">9</text>
<text x="71.6" y="268.7">15</text>
</g>
<g font-size="1.8" fill="#006464">
<text x="94.7" y="27.8">A10</text>
<text x="94.7" y="25.2">A11</text>
<text x="157.2" y="27.8">A10</text>
<text x="157.2" y="25.2">A11</text>
<text x="94.7" y="30.3">A9</text>
<text x="94.7" y="35.4">A7</text>
<text x="94.7" y="32.9">A8</text>
<text x="157.2" y="30.3">A9</text>
<text x="157.2" y="35.4">A7</text>
<text x="157.2" y="32.9">A8</text>
<text x="94.7" y="40.5">A5</text>
<text x="94.7" y="37.9">A6</text>
<text x="157.2" y="40.5">A5</text>
<text x="157.2" y="37.9">A6</text>
<text x="94.7" y="45.6">A3</text>
<text x="94.7" y="43">A4</text>
<text x="97.4" y="47.1">MM5280</text>
<text x="98.8" y="44.6">U25A</text>
<text x="157.2" y="45.6">A3</text>
<text x="157.2" y="43">A4</text>
<text x="159.9" y="47.1">MM5280</text>
<text x="161.3" y="44.6">U40A</text>
<text x="94.7" y="48.1">A2</text>
<text x="94.7" y="53.2">A0</text>
<text x="94.7" y="50.6">A1</text>
<text x="157.2" y="48.1">A2</text>
<text x="157.2" y="53.2">A0</text>
<text x="157.2" y="50.6">A1</text>
<text x="94.7" y="58.3">~{CS}</text>
<text x="157.2" y="58.3">~{CS}</text>
<text x="94.7" y="63.3">~{WE}</text>
<text x="94.7" y="60.8">CE</text>
<text x="103.8" y="63.3">N/C</text>
<text x="157.2" y="63.3">~{WE}</text>
<text x="157.2" y="60.8">CE</text>
<text x="166.3" y="63.3">N/C</text>
<text x="94.7" y="68.4">~{DIN}</text>
<text x="102.8" y="68.4">DOUT</text>
<text x="157.2" y="68.4">~{DIN}</text>
<text x="165.3" y="68.4">DOUT</text>
<text x="94.7" y="83.2">A10</text>
<text x="94.7" y="80.6">A11</text>
<text x="157.2" y="83.2">A10</text>
<text x="157.2" y="80.6">A11</text>
<text x="94.7" y="85.7">A9</text>
<text x="94.7" y="88.2">A8</text>
<text x="157.2" y="85.7">A9</text>
<text x="157.2" y="88.2">A8</text>
<text x="94.7" y="95.9">A5</text>
<text x="94.7" y="93.3">A6</text>
<text x="94.7" y="90.8">A7</text>
<text x="157.2" y="95.9">A5</text>
<text x="157.2" y="93.3">A6</text>
<text x="157.2" y="90.8">A7</text>
<text x="94.7" y="100.9">A3</text>
<text x="94.7" y="98.4">A4</text>
<text x="98.8" y="100.2">U28A</text>
<text x="157.2" y="100.9">A3</text>
<text x="157.2" y="98.4">A4</text>
<text x="161.3" y="99.7">U43A</text>
<text x="94.7" y="103.5">A2</text>
<text x="94.7" y="106">A1</text>
<text x="97.4" y="102.7">MM5280</text>
<text x="157.2" y="103.5">A2</text>
<text x="157.2" y="106">A1</text>
<text x="159.9" y="102.2">MM5280</text>
<text x="94.7" y="113.6">~{CS}</text>
<text x="94.7" y="108.6">A0</text>
<text x="157.2" y="113.6">~{CS}</text>
<text x="157.2" y="108.6">A0</text>
<text x="94.7" y="118.7">~{WE}</text>
<text x="94.7" y="116.2">CE</text>
<text x="103.8" y="118.7">N/C</text>
<text x="157.2" y="118.7">~{WE}</text>
<text x="157.2" y="116.2">CE</text>
<text x="166.3" y="118.7">N/C</text>
<text x="94.7" y="123.8">~{DIN}</text>
<text x="102.8" y="123.8">DOUT</text>
<text x="157.2" y="123.8">~{DIN}</text>
<text x="165.3" y="123.8">DOUT</text>
<text x="94.7" y="136">A11</text>
<text x="157.2" y="136">A11</text>
<text x="94.7" y="141.1">A9</text>
<text x="94.7" y="143.6">A8</text>
<text x="94.7" y="138.5">A10</text>
<text x="157.2" y="141.1">A9</text>
<text x="157.2" y="143.6">A8</text>
<text x="157.2" y="138.5">A10</text>
<text x="94.7" y="148.7">A6</text>
<text x="94.7" y="146.2">A7</text>
<text x="157.2" y="148.7">A6</text>
<text x="157.2" y="146.2">A7</text>
<text x="94.7" y="153.8">A4</text>
<text x="94.7" y="151.2">A5</text>
<text x="98.8" y="155.3">U26A</text>
<text x="157.2" y="153.8">A4</text>
<text x="157.2" y="151.2">A5</text>
<text x="161.3" y="155.3">U41A</text>
<text x="94.7" y="158.9">A2</text>
<text x="94.7" y="156.3">A3</text>
<text x="94.7" y="161.4">A1</text>
<text x="97.4" y="157.8">MM5280</text>
<text x="157.2" y="158.9">A2</text>
<text x="157.2" y="156.3">A3</text>
<text x="157.2" y="161.4">A1</text>
<text x="159.9" y="157.8">MM5280</text>
<text x="94.7" y="163.9">A0</text>
<text x="157.2" y="163.9">A0</text>
<text x="94.7" y="171.6">CE</text>
<text x="94.7" y="169">~{CS}</text>
<text x="157.2" y="171.6">CE</text>
<text x="157.2" y="169">~{CS}</text>
<text x="94.7" y="174.1">~{WE}</text>
<text x="94.7" y="179.2">~{DIN}</text>
<text x="102.8" y="179.2">DOUT</text>
<text x="103.8" y="174.1">N/C</text>
<text x="157.2" y="174.1">~{WE}</text>
<text x="157.2" y="179.2">~{DIN}</text>
<text x="165.3" y="179.2">DOUT</text>
<text x="166.3" y="174.1">N/C</text>
<text x="94.7" y="191.4">A11</text>
<text x="157.2" y="191.4">A11</text>
<text x="41.6" y="192.4">U6F</text>
<text x="94.7" y="196.4">A9</text>
<text x="94.7" y="193.9">A10</text>
<text x="157.2" y="196.4">A9</text>
<text x="157.2" y="193.9">A10</text>
<text x="41.4" y="199.7">74LS04</text>
<text x="41.6" y="202.5">U6B</text>
<text x="94.7" y="201.5">A7</text>
<text x="94.7" y="199">A8</text>
<text x="157.2" y="201.5">A7</text>
<text x="157.2" y="199">A8</text>
<text x="41.4" y="209.9">74LS04</text>
<text x="94.7" y="209.1">A4</text>
<text x="94.7" y="206.6">A5</text>
<text x="94.7" y="204.1">A6</text>
<text x="157.2" y="209.1">A4</text>
<text x="157.2" y="206.6">A5</text>
<text x="157.2" y="204.1">A6</text>
<text x="41.6" y="212.7">U6E</text>
<text x="94.7" y="214.2">A2</text>
<text x="94.7" y="211.7">A3</text>
<text x="97.4" y="213.2">MM5280</text>
<text x="98.8" y="210.7">U27A</text>
<text x="157.2" y="214.2">A2</text>
<text x="157.2" y="211.7">A3</text>
<text x="159.9" y="213.2">MM5280</text>
<text x="161.3" y="210.7">U42A</text>
<text x="41.4" y="220.1">74LS04</text>
<text x="94.7" y="219.3">A0</text>
<text x="94.7" y="216.8">A1</text>
<text x="157.2" y="219.3">A0</text>
<text x="157.2" y="216.8">A1</text>
<text x="41.6" y="222.9">U6C</text>
<text x="94.7" y="226.9">CE</text>
<text x="94.7" y="224.4">~{CS}</text>
<text x="157.2" y="226.9">CE</text>
<text x="157.2" y="224.4">~{CS}</text>
<text x="40.9" y="230.5">74LS04</text>
<text x="94.7" y="229.5">~{WE}</text>
<text x="103.8" y="229.5">N/C</text>
<text x="157.2" y="229.5">~{WE}</text>
<text x="166.3" y="229.5">N/C</text>
<text x="56.1" y="239.4">Q0</text>
<text x="66.7" y="239.4">D0</text>
<text x="94.7" y="234.5">~{DIN}</text>
<text x="102.8" y="234.5">DOUT</text>
<text x="157.2" y="234.5">~{DIN}</text>
<text x="165.3" y="234.5">DOUT</text>
<text x="56.1" y="241.9">Q1</text>
<text x="56.1" y="244.4">Q2</text>
<text x="66.7" y="244.4">D2</text>
<text x="66.7" y="241.9">D1</text>
<text x="56.1" y="247">Q3</text>
<text x="66.7" y="247">D3</text>
<text x="58.5" y="257.1">74LS173</text>
<text x="60.8" y="254.6">U7A</text>
<text x="65.5" y="252.1">Oe1</text>
<text x="65.5" y="254.6">Oe2</text>
<text x="66.8" y="262.2">E2</text>
<text x="66.8" y="259.7">E1</text>
<text x="34.3" y="267.1">GND</text>
<text x="66.7" y="264.8">Cp</text>
<text x="66.9" y="269.8">Mr</text>
</g>
<g font-size="1.3" fill="#006464">
<text x="84.6" y="57.8">GND</text>
<text x="147.1" y="57.8">GND</text>
<text x="84.6" y="113.2">GND</text>
<text x="147.1" y="113.2">GND</text>
<text x="84.6" y="168.6">GND</text>
<text x="147.1" y="168.6">GND</text>
<text x="84.6" y="223.9">GND</text>
<text x="147.1" y="223.9">GND</text>
<text x="76.7" y="273.2">GND</text>
</g>
</svg>
